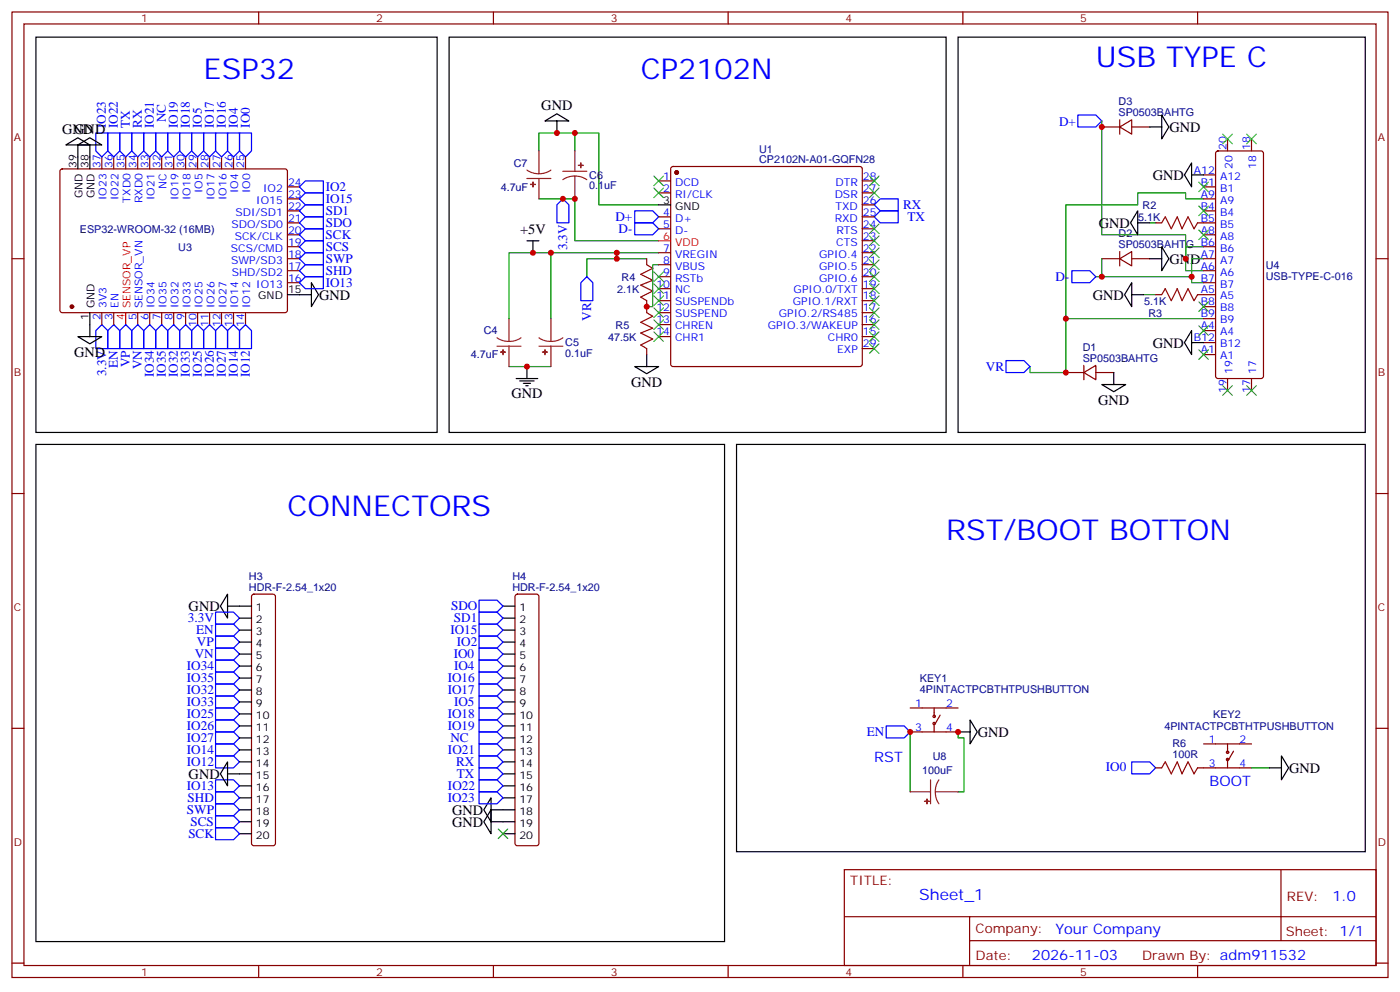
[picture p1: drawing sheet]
<svg xmlns="http://www.w3.org/2000/svg" width="412mm" height="292mm" viewBox="0 0 412 292" stroke-linecap="round" stroke-linejoin="round" font-family="sans-serif">
<g fill="none" stroke="#870000" stroke-width=".35">
<path d="M3.5 3.5h405.4v284.4h-405.4zM7.1 7.1h398.2v277.2h-398.2zM76.2 3.5v3.6M145.3 3.5v3.6M214.5 3.5v3.6M283.6 3.5v3.6M352.8 3.5v3.6M324.6 37.4h5.2M329.8 37.4l3.6-2.1v4.2zM329.8 35.3v4.2M333.4 37.4h5.3M17.9 49.9l.4-.2 65.9 .1 .5 .6-.1 41.2-.6 .5-65.9-.1-.5-.6v-41z"/>
<path d="M30 46.2v3.5M33.5 46.2v3.5M37 46.2v3.5M40.6 46.2v3.5M44.1 46.2v3.5M47.6 46.2v3.5M51.2 46.2v3.5M54.7 46.2v3.5M58.2 46.2v3.5M61.7 46.2v3.5M65.3 46.2v3.5M68.8 46.2v3.5"/>
<path d="M72.3 46.2v3.5M84.7 58.6h3.5M84.7 55h3.5M194 53.3h3.6M194 56.8h3.6M197.8 49.2l.5-.2h55l.5 .2 .2 .5v57.5l-.2 .5-.5 .3h-55l-.5-.3-.2-.5v-57.5zM254 53.3h3.5M254 56.8h3.5M354.5 58.6h3.6M354.5 51.5h3.6M354.5 55h3.6M358.3 44.7l.5-.2h12.7l.5 .2 .2 .5v65.6l-.3 .5-.4 .2h-12.7l-.5-.3-.2-.4v-65.6z"/>
<path d="M361.6 40.9v3.6M368.7 40.9v3.6M3.5 76.2h3.6M84.7 76.2h3.5M84.7 72.7h3.5M84.7 79.7h3.5M84.7 62.1h3.5M84.7 65.6h3.5M84.7 69.1h3.5M190.5 76.2v1.8M194 63.9h3.6M194 67.4h3.6"/>
<path d="M194 74.4h3.6M194 78h3.6M254 63.9h3.5M254 67.4h3.5M254 74.4h3.5M254 78h3.5M254 70.9h3.5M254 60.3h3.5M324.6 76.2h5.2M329.8 76.2l3.6-2.1v4.2zM329.8 74.1v4.2M333.4 76.2h5.3"/>
<path d="M340.4 65.6h1.8M352.8 65.6h5.3M354.5 76.2h3.6M354.5 72.7h3.6M354.5 79.7h3.6M354.5 62.1h3.6M354.5 69.1h3.6M405.3 76.2h3.6M30 92.1v3.5M33.5 92.1v3.5M40.6 92.1v3.5M44.1 92.1v3.5"/>
<path d="M47.6 92.1v3.5M51.2 92.1v3.5M54.7 92.1v3.5M58.2 92.1v3.5M61.7 92.1v3.5M65.3 92.1v3.5M68.8 92.1v3.5M72.3 92.1v3.5M84.7 83.3h3.5M190.5 88.5v3.6M194 81.5h3.6M194 85h3.6"/>
<path d="M194 88.5h3.6M194 92.1h3.6M194 95.6h3.6M194 99.1h3.6M254 81.5h3.5M254 85h3.5M254 88.5h3.5M254 92.1h3.5M254 95.6h3.5M254 99.1h3.5M340.4 86.8h1.8M352.8 86.8h5.3"/>
<path d="M354.5 83.3h3.6M354.5 90.3h3.6M354.5 93.8h3.6M354.5 97.4h3.6M190.5 102.7v1.7M254 102.7h3.5M314 109.7h5.3M319.3 109.7l3.5-2.1v4.2zM319.3 107.6v4.2M322.8 109.7h5.3M354.5 100.9h3.6M354.5 104.4h3.6"/>
<path d="M361.6 111.5v3.5M368.7 111.5v3.5M3.5 145.3h3.6M405.3 145.3h3.6M74.3 175.2l.5-.2h5.6l.5 .2 .2 .5v72.7l-.2 .5-.5 .2h-5.6l-.5-.3-.2-.4v-72.7zM151.9 175.2l.5-.2h5.6l.5 .2 .2 .5v72.7l-.2 .5-.5 .2h-5.6l-.5-.3-.2-.4v-72.7zM3.5 214.5h3.6M268.1 215.5h14.1M268.1 208.5h14.1M275.2 208.5v2.5M275.2 213.1v2.4M276.9 210.6l-1.4 2.5"/>
<path d="M354.5 219.1h14.2M361.6 219.1v2.4M405.3 214.5h3.6M340.4 226.1h1.8M352.8 226.1h15.9M361.6 223.7v2.4M363.4 221.2l-1.5 2.5M248.7 256.1h156.6v28.2h-156.6zM377.3 256.1v20.9M248.7 270h156.5M285.6 277h119.6M285.6 270v14.1"/>
<path d="M3.5 283.6h3.6M76.2 284.3v3.6M145.3 284.3v3.6M214.5 284.3v3.6M283.6 284.3v3.6M352.8 284.3v3.6M405.3 283.6h3.6"/>
<circle cx="275.2" cy="211" r=".35"/>
<circle cx="275.2" cy="213.1" r=".35"/>
<circle cx="361.6" cy="221.5" r=".35"/>
<circle cx="361.6" cy="223.7" r=".35"/>
</g>
<g fill="none" stroke="#00f" stroke-width=".35">
<path d="M28.2 39.2h3.5v5.3l-1.7 1.7-1.8-1.7zM31.7 39.2h3.6v5.3l-1.8 1.7-1.8-1.7zM35.3 39.2h3.5v5.3l-1.8 1.7-1.7-1.7zM38.8 39.2h3.5v5.3l-1.7 1.7-1.8-1.7zM42.3 39.2h3.6v5.3l-1.8 1.7-1.8-1.7zM45.9 39.2h3.5v5.3l-1.8 1.7-1.7-1.7zM49.4 39.2h3.5v5.3l-1.7 1.7-1.8-1.7zM52.9 39.2h3.5v5.3l-1.7 1.7-1.8-1.7zM56.4 39.2h3.6v5.3l-1.8 1.7-1.8-1.7zM60 39.2h3.5v5.3l-1.8 1.7-1.7-1.7zM63.5 39.2h3.5v5.3l-1.7 1.7-1.8-1.7zM67 39.2h3.6v5.3l-1.8 1.7-1.8-1.7z"/>
<path d="M70.6 39.2h3.5v5.3l-1.8 1.7-1.7-1.7zM317.5 33.9h5.3l1.8 1.7-1.8 1.8h-5.3zM88.2 58.6l1.8-1.8h5.2v3.5h-5.2zM88.2 55l1.8-1.7h5.2v3.5h-5.2zM165.8 58.6l1.8 1.7v5.3h-3.6v-5.3zM88.2 79.7l1.8-1.7h5.2v3.5h-5.2zM88.2 76.2l1.8-1.8h5.2v3.6h-5.2zM88.2 72.7l1.8-1.8h5.2v3.5h-5.2zM88.2 69.1l1.8-1.7h5.2v3.5h-5.2zM88.2 65.6l1.8-1.7h5.2v3.5h-5.2zM88.2 62.1l1.8-1.8h5.2v3.6h-5.2zM187 62.1h5.3l1.7 1.8-1.7 1.7h-5.3z"/>
<path d="M187 65.6h5.3l1.7 1.8-1.7 1.7h-5.3zM257.5 60.3l1.8-1.7h5.3v3.5h-5.3zM259.3 62.1h5.3v3.5h-5.3l-1.8-1.7zM315.7 79.7h5.3l1.8 1.8-1.8 1.8h-5.3zM30 95.6l1.7 1.8v5.3h-3.5v-5.3zM33.5 95.6l1.8 1.8v5.3h-3.6v-5.3zM37 95.6l1.8 1.8v5.3h-3.5v-5.3zM40.6 95.6l1.7 1.8v5.3h-3.5v-5.3zM42.3 97.4l1.8-1.8 1.8 1.8v5.3h-3.6zM47.6 95.6l1.8 1.8v5.3h-3.5v-5.3zM51.2 95.6l1.7 1.8v5.3h-3.5v-5.3zM54.7 95.6l1.7 1.8v5.3h-3.5v-5.3z"/>
<path d="M58.2 95.6l1.8 1.8v5.3h-3.6v-5.3zM61.7 95.6l1.8 1.8v5.3h-3.5v-5.3zM65.3 95.6l1.7 1.8v5.3h-3.5v-5.3zM68.8 95.6l1.8 1.8v5.3h-3.6v-5.3zM72.3 95.6l1.8 1.8v5.3h-3.5v-5.3zM90 81.5h5.2v3.5h-5.2l-1.8-1.7zM172.9 81.5l1.7 1.8v5.2h-3.5v-5.2zM296.3 106.2h5.3l1.8 1.8-1.8 1.7h-5.3zM141.1 176.7h5.3l1.8 1.8-1.8 1.8h-5.3zM63.5 180.3h5.3l1.8 1.7-1.8 1.8h-5.3zM63.5 183.8h5.3l1.8 1.8-1.8 1.7h-5.3zM63.5 197.9h5.3l1.8 1.8-1.8 1.7h-5.3z"/>
<path d="M63.5 194.4h5.3l1.8 1.7-1.8 1.8h-5.3zM63.5 190.9h5.3l1.8 1.7-1.8 1.8h-5.3zM63.5 187.3h5.3l1.8 1.8-1.8 1.8h-5.3zM141.1 187.3h5.3l1.8 1.8-1.8 1.8h-5.3zM141.1 183.8h5.3l1.8 1.8-1.8 1.7h-5.3zM141.1 180.3h5.3l1.8 1.7-1.8 1.8h-5.3zM141.1 197.9h5.3l1.8 1.8-1.8 1.7h-5.3zM141.1 194.4h5.3l1.8 1.7-1.8 1.8h-5.3zM141.1 190.9h5.3l1.8 1.7-1.8 1.8h-5.3zM63.5 219.1h5.3l1.8 1.7-1.8 1.8h-5.3zM63.5 215.5h5.3l1.8 1.8-1.8 1.8h-5.3zM63.5 212h5.3l1.8 1.8-1.8 1.7h-5.3z"/>
<path d="M63.5 208.5h5.3l1.8 1.8-1.8 1.7h-5.3zM63.5 205h5.3l1.8 1.7-1.8 1.8h-5.3zM63.5 201.4h5.3l1.8 1.8-1.8 1.8h-5.3zM141.1 219.1h5.3l1.8 1.7-1.8 1.8h-5.3zM141.1 215.5h5.3l1.8 1.8-1.8 1.8h-5.3zM141.1 212h5.3l1.8 1.8-1.8 1.7h-5.3zM141.1 208.5h5.3l1.8 1.8-1.8 1.7h-5.3zM141.1 205h5.3l1.8 1.7-1.8 1.8h-5.3zM141.1 201.4h5.3l1.8 1.8-1.8 1.8h-5.3zM261.1 213.8h5.2l1.8 1.7-1.8 1.8h-5.2zM63.5 222.6h5.3l1.8 1.8-1.8 1.7h-5.3zM63.5 236.7h5.3l1.8 1.8-1.8 1.7h-5.3z"/>
<path d="M63.5 233.2h5.3l1.8 1.7-1.8 1.8h-5.3zM63.5 229.7h5.3l1.8 1.7-1.8 1.8h-5.3zM141.1 233.2h5.3l1.8 1.7-1.8 1.8h-5.3zM141.1 229.7h5.3l1.8 1.7-1.8 1.8h-5.3zM141.1 226.1h5.3l1.8 1.8-1.8 1.8h-5.3zM141.1 222.6h5.3l1.8 1.8-1.8 1.7h-5.3zM333.4 224.4h5.3l1.7 1.7-1.7 1.8h-5.3zM63.5 243.8h5.3l1.8 1.7-1.8 1.8h-5.3zM63.5 240.2h5.3l1.8 1.8-1.8 1.8h-5.3z"/>
</g>
<path d="M190.5 78l1.8 1-3.6 1.8 3.6 1.8-3.6 1.4 3.6 1.7-3.6 1.8 1.8 1M342.2 65.6l1.1-1.7 1.7 3.5 1.8-3.5 1.4 3.5 1.8-3.5 1.7 3.5 1.1-1.8M190.5 92.1l1.8 1-3.6 1.8 3.6 1.8-3.6 1.4 3.6 1.7-3.6 1.8 1.8 1.1M342.2 86.8l1.1-1.8 1.7 3.5 1.8-3.5 1.4 3.5 1.8-3.5 1.7 3.5 1.1-1.7M342.2 226.1l1.1-1.7 1.7 3.5 1.8-3.5 1.4 3.5 1.8-3.5 1.7 3.5 1.1-1.8" fill="none" stroke="#a10000" stroke-width=".35"/>
<g fill="none" stroke="#008700" stroke-width=".35">
<path d="M169.3 39.2h7.1v21.1h17.6M324.6 35.6v33.5h24.6v7.1M158.7 44.5v-5.3h10.6v5.3M158.7 58.6h10.6v12.3h24.7M354.5 58.6h-5.3v-1.8h-14.1v3.5h-21.1v49.4h-10.6v-1.7M162.3 74.4v19.4M181.7 74.4v1.8h8.8M181.7 76.2h-8.8v5.3M194 78h-1.7v12.3h-1.8M194 74.4h-44.1v19.4M324.6 76.2v5.3M338.7 65.6h1.7"/>
<path d="M354.5 76.2h-3.5v7.1h3.5M354.5 72.7h-5.3v7h5.3M314 93.8h40.5M322.8 81.5h28.2M336.9 86.8h3.5M149.9 108h12.4M268.1 215.5v17.7M282.2 215.5v1.8h1.8v15.9h-1.8M368.7 226.1h5.2"/>
</g>
<g fill="none" stroke="#000" stroke-width=".35">
<path d="M10.6 10.9h118.2v116.5h-118.2zM132.3 10.9h146.4v116.5h-146.4zM282.2 10.9h120v116.5h-120zM160.5 35.6l3.5-2.1 3.6 2.1zM164 35.6v3.6M338.7 37.4h3.5M342.2 33.9l2.1 3.5-2.1 3.5zM19.4 42.7l3.5-2.1 3.6 2.1zM22.9 42.7l3.6-2.1 3.5 2.1zM22.9 42.7v7M26.5 42.7v7M351 48v7l-2.1-3.5z"/>
<path d="M351 51.5h3.5M155.2 70.9h3.5M157 70.9v3.5M194 60.3h3.6M335.1 62.1v7l-2.1-3.5zM335.1 65.6h3.6M338.7 76.2h3.5M342.2 72.7l2.1 3.5-2.1 3.5zM22.9 99.1h7.1l-3.5 2.1zM26.5 92.1v7M84.7 86.8h7M91.7 83.3l2.1 3.5-2.1 3.5z"/>
<path d="M333.4 83.3v7l-2.1-3.5zM333.4 86.8h3.5M351 97.4v7l-2.1-3.5zM152 111.5h6.4M153.1 112.2h4.2M154.2 112.9h2.1M154.9 113.6h.7M155.2 108v3.5M187 108h7l-3.5 2.1zM190.5 104.4v3.6M324.6 113.2h7l-3.5 2.2zM328.1 109.7v3.5"/>
<path d="M351 100.9h3.5M10.6 130.9h202.8v146.4h-202.8zM217 130.9h185.2v119.9h-185.2zM67 175v7l-2.1-3.5zM67 178.5h7.1M148.2 178.5h3.5M70.6 182h3.5M70.6 185.6h3.5M70.6 189.1h3.5M70.6 192.6h3.5M70.6 196.1h3.5M70.6 199.7h3.5"/>
<path d="M148.2 182h3.5M148.2 185.6h3.5M148.2 189.1h3.5M148.2 192.6h3.5M148.2 196.1h3.5M148.2 199.7h3.5M70.6 203.2h3.5M70.6 206.7h3.5M70.6 210.3h3.5M70.6 213.8h3.5M70.6 217.3h3.5M148.2 203.2h3.5"/>
<path d="M148.2 206.7h3.5M148.2 210.3h3.5M148.2 213.8h3.5M148.2 217.3h3.5M282.2 215.5h3.6M285.8 212l2.1 3.5-2.1 3.6zM67 224.4v7l-2.1-3.5zM67 227.9h7.1M70.6 220.8h3.5M70.6 224.4h3.5M70.6 231.4h3.5M70.6 234.9h3.5"/>
<path d="M70.6 238.5h3.5M144.6 234.9v7.1l-2.1-3.5zM144.6 238.5v7l-2.1-3.5zM144.6 238.5h7.1M148.2 220.8h3.5M148.2 224.4h3.5M148.2 227.9h3.5M148.2 231.4h3.5M148.2 234.9h3.5M373.9 226.1h3.6M377.5 222.6l2.1 3.5-2.1 3.6zM70.6 242h3.5"/>
<path d="M70.6 245.5h3.5M144.6 242h7.1M148.2 245.5h3.5"/>
</g>
<g fill="#8c2424" stroke="#8c2424" stroke-width=".35">
<path d="M272.3 236h1.5z"/>
<path d="M273 235.3l.1 1.4z"/>
<path d="M156.3 54.3h1.4z"/>
<path d="M157 53.6v1.4z"/>
<path d="M170.4 48.7h1.4z"/>
<path d="M171.1 48v1.4z"/>
<path d="M159.8 103.7h1.4z"/>
<path d="M160.5 103v1.4z"/>
<path d="M147.5 103.7h1.4z"/>
<path d="M148.2 103v1.4z"/>
</g>
<g fill="none" stroke="#8c2424" stroke-width=".35">
<path d="M155.2 50.1l1.7 .8 1.8 .3M155.2 52.6h7.1M158.7 44.5v6.7M158.7 52.6v6M162.3 50.1l-1.7 .8-1.9 .3M165.8 50.4h7.1M169.3 51.9l-1.8 .2-1.7 .8M169.3 51.9l1.9 .2 1.7 .8M169.3 44.5v5.9M169.3 51.9v6.7M146.4 99.5l1.7 .8 1.8 .2M149.9 93.8v6.7"/>
<path d="M153.5 99.5l-1.7 .8-1.9 .2M158.7 99.5l1.7 .8 1.9 .2M162.3 93.8v6.7M165.8 99.5l-1.7 .8-1.8 .2M146.4 102h7.1M149.9 102v6M158.7 102h7.1M162.3 102v6M268.1 233.2h6M274.1 229.7v7M275.5 233.2l.3 1.8 .8 1.7M275.5 233.2h6.7"/>
<path d="M276.6 229.7l-.8 1.6-.3 1.9"/>
</g>
<g fill="#870000" stroke="#870000" stroke-width=".35">
<circle cx="199.3" cy="50.8" r=".53"/>
<circle cx="21.2" cy="90.3" r=".53"/>
</g>
<path d="M194 70.9h3.6M37 92.1v3.5" fill="none" stroke="#f00" stroke-width=".35"/>
<g fill="none" stroke="#3c3" stroke-width=".35">
<path d="M360.2 39.5l2.8 2.8M363 39.5l-2.8 2.8M367.2 39.5l2.9 2.8M370.1 39.5l-2.9 2.8M192.6 51.9l2.8 2.8M192.6 55.4l2.8 2.8M195.4 51.9l-2.8 2.8M195.4 55.4l-2.8 2.8M256.1 51.9l2.8 2.8M256.1 55.4l2.8 2.8M258.9 51.9l-2.8 2.8M258.9 55.4l-2.8 2.8"/>
<path d="M353.1 53.6l2.9 2.8M356 53.6l-2.9 2.8M256.1 66l2.8 2.8M256.1 69.5l2.8 2.8M256.1 73l2.8 2.8M256.1 76.6l2.8 2.8M258.9 66l-2.8 2.8M258.9 69.5l-2.8 2.8M258.9 73l-2.8 2.8M258.9 76.6l-2.8 2.8M353.1 67.7l2.9 2.9M353.1 60.7l2.9 2.8"/>
<path d="M356 67.7l-2.9 2.9M356 60.7l-2.9 2.8M192.6 80.1l2.8 2.8M192.6 83.6l2.8 2.8M192.6 87.1l2.8 2.9M192.6 90.7l2.8 2.8M192.6 94.2l2.8 2.8M192.6 97.7l2.8 2.8M195.4 80.1l-2.8 2.8M195.4 83.6l-2.8 2.8M195.4 87.1l-2.8 2.9M195.4 90.7l-2.8 2.8"/>
<path d="M195.4 94.2l-2.8 2.8M195.4 97.7l-2.8 2.8M256.1 80.1l2.8 2.8M256.1 83.6l2.8 2.8M256.1 87.1l2.8 2.9M256.1 90.7l2.8 2.8M256.1 94.2l2.8 2.8M256.1 97.7l2.8 2.8M258.9 80.1l-2.8 2.8M258.9 83.6l-2.8 2.8M258.9 87.1l-2.8 2.9M258.9 90.7l-2.8 2.8"/>
<path d="M258.9 94.2l-2.8 2.8M258.9 97.7l-2.8 2.8M353.1 96l2.9 2.8M353.1 88.9l2.9 2.8M356 96l-2.9 2.8M356 88.9l-2.9 2.8M256.1 101.2l2.8 2.9M258.9 101.2l-2.8 2.9M353.1 103l2.9 2.8M356 103l-2.9 2.8M360.2 113.6l2.8 2.8M363 113.6l-2.8 2.8"/>
<path d="M367.2 113.6l2.9 2.8M370.1 113.6l-2.9 2.8M146.8 244.1l2.8 2.8M149.6 244.1l-2.8 2.8"/>
</g>
<g fill="#c00">
<circle cx="324.6" cy="37.4" r=".88"/>
<circle cx="268.1" cy="215.5" r=".88"/>
<circle cx="282.2" cy="215.5" r=".88"/>
<circle cx="324.6" cy="81.5" r=".88"/>
<circle cx="190.5" cy="90.3" r=".88"/>
<circle cx="314" cy="93.8" r=".88"/>
<circle cx="169.3" cy="58.6" r=".88"/>
<circle cx="351" cy="81.5" r=".88"/>
<circle cx="169.3" cy="39.2" r=".88"/>
<circle cx="164" cy="39.2" r=".88"/>
<circle cx="165.8" cy="58.6" r=".88"/>
<circle cx="155.2" cy="107.9" r=".88"/>
<circle cx="162.3" cy="74.4" r=".88"/>
<circle cx="157" cy="74.4" r=".88"/>
<circle cx="349.3" cy="76.2" r=".88"/>
<circle cx="181.7" cy="74.4" r=".88"/>
<circle cx="181.7" cy="76.2" r=".88"/>
<circle cx="314" cy="109.7" r=".88"/>
</g>
<g font-size="8.5" fill="#00f">
<text x="60" y="23.3">ESP32</text>
<text x="188.7" y="23.3">CP2102N</text>
<text x="322.8" y="19.8">USB TYPE C</text>
<text x="84.7" y="152">CONNECTORS</text>
<text x="278.7" y="159.1">RST/BOOT BOTTON</text>
</g>
<text font-size="4.6" fill="#00f" x="270.8" y="265.1">Sheet_1</text>
<g font-size="4.2">
<text x="159.5" y="32.4">GND</text>
<text x="18.3" y="39.6">GND</text>
<text x="21.9" y="39.5">GND</text>
<text x="344.5" y="38.8">GND</text>
<text x="339.5" y="52.9">GND</text>
<text x="153.2" y="68.8">+5V</text>
<text x="323.7" y="67.1">GND</text>
<text x="344.5" y="77.7">GND</text>
<text x="94" y="88.2">GND</text>
<text x="321.9" y="88.2">GND</text>
<text x="21.9" y="105.1">GND</text>
<text x="339.5" y="102.3">GND</text>
<text x="150.6" y="117.1">GND</text>
<text x="185.9" y="114">GND</text>
<text x="323.5" y="119.3">GND</text>
<text x="55.6" y="179.9">GND</text>
<text x="288" y="217">GND</text>
<text x="379.8" y="227.6">GND</text>
<text x="55.6" y="229.3">GND</text>
<text x="133.2" y="239.9">GND</text>
<text x="133.2" y="243.4">GND</text>
</g>
<g font-size="4.2" fill="#00f">
<text x="257.5" y="224.4">RST</text>
<text x="356.3" y="231.4">BOOT</text>
<text x="392.5" y="265.4">1.0</text>
<text x="310.9" y="274.9">Your Company</text>
<text x="304" y="282.7">2026-11-03</text>
</g>
<g font-size="3.9" fill="#00f">
<text x="48.9" y="36" transform="rotate(-90 48.9 36)">NC</text>
<text x="31.2" y="37.7" transform="rotate(-90 31.2 37.7)">IO23</text>
<text x="34.7" y="37.7" transform="rotate(-90 34.7 37.7)">IO22</text>
<text x="38.3" y="37.7" transform="rotate(-90 38.3 37.7)">TX</text>
<text x="41.8" y="37.7" transform="rotate(-90 41.8 37.7)">RX</text>
<text x="45.3" y="37.7" transform="rotate(-90 45.3 37.7)">IO21</text>
<text x="52.4" y="37.7" transform="rotate(-90 52.4 37.7)">IO19</text>
<text x="55.9" y="37.7" transform="rotate(-90 55.9 37.7)">IO18</text>
<text x="59.4" y="37.7" transform="rotate(-90 59.4 37.7)">IO5</text>
<text x="63" y="37.7" transform="rotate(-90 63 37.7)">IO17</text>
<text x="66.5" y="37.7" transform="rotate(-90 66.5 37.7)">IO16</text>
<text x="70" y="37.7" transform="rotate(-90 70 37.7)">IO4</text>
<text x="73.6" y="37.6" transform="rotate(-90 73.6 37.6)">IO0</text>
<text x="312" y="37.1">D+</text>
<text x="96" y="59.8">IO15</text>
<text x="96" y="56.2">IO2</text>
<text x="96" y="63.3">SD1</text>
<text x="181.3" y="65.1">D+</text>
<text x="266" y="61.6">RX</text>
<text x="267.3" y="65.1">TX</text>
<text x="95.9" y="70.4">SCK</text>
<text x="96" y="66.8">SDO</text>
<text x="182.2" y="68.6">D-</text>
<text x="96" y="77.4">SWP</text>
<text x="96" y="73.9">SCS</text>
<text x="167.1" y="73.8" transform="rotate(-90 167.1 73.8)">3.3V</text>
<text x="96" y="80.9">SHD</text>
<text x="311" y="82.7">D-</text>
<text x="96" y="84.5">IO13</text>
<text x="174.1" y="94.5" transform="rotate(-90 174.1 94.5)">VR</text>
<text x="31.3" y="110.8" transform="rotate(-90 31.3 110.8)">3.3V</text>
<text x="34.7" y="108.4" transform="rotate(-90 34.7 108.4)">EN</text>
<text x="38.3" y="108.2" transform="rotate(-90 38.3 108.2)">VP</text>
<text x="41.8" y="108.8" transform="rotate(-90 41.8 108.8)">VN</text>
<text x="45.3" y="111.1" transform="rotate(-90 45.3 111.1)">IO34</text>
<text x="48.9" y="111.1" transform="rotate(-90 48.9 111.1)">IO35</text>
<text x="52.4" y="111.1" transform="rotate(-90 52.4 111.1)">IO32</text>
<text x="55.9" y="111.1" transform="rotate(-90 55.9 111.1)">IO33</text>
<text x="59.4" y="111.1" transform="rotate(-90 59.4 111.1)">IO25</text>
<text x="63" y="111.1" transform="rotate(-90 63 111.1)">IO26</text>
<text x="66.5" y="111.1" transform="rotate(-90 66.5 111.1)">IO27</text>
<text x="70" y="111.1" transform="rotate(-90 70 111.1)">IO14</text>
<text x="73.6" y="111.1" transform="rotate(-90 73.6 111.1)">IO12</text>
<text x="290.4" y="109.2">VR</text>
<text x="132.9" y="179.8">SDO</text>
<text x="55.4" y="183.3">3.3V</text>
<text x="133.7" y="183.3">SD1</text>
<text x="57.8" y="186.8">EN</text>
<text x="58" y="190.3">VP</text>
<text x="132.7" y="186.8">IO15</text>
<text x="134.6" y="190.4">IO2</text>
<text x="55.1" y="197.4">IO34</text>
<text x="57.4" y="193.9">VN</text>
<text x="133.6" y="193.9">IO0</text>
<text x="133.8" y="197.4">IO4</text>
<text x="55.1" y="200.9">IO35</text>
<text x="131.9" y="201">IO16</text>
<text x="55.1" y="208">IO33</text>
<text x="55.1" y="204.4">IO32</text>
<text x="131.9" y="204.5">IO17</text>
<text x="133.8" y="208">IO5</text>
<text x="55.1" y="215">IO26</text>
<text x="55.1" y="211.5">IO25</text>
<text x="131.9" y="215.1">IO19</text>
<text x="131.9" y="211.5">IO18</text>
<text x="55.1" y="218.5">IO27</text>
<text x="132.7" y="218.6">NC</text>
<text x="255.3" y="216.8">EN</text>
<text x="55.1" y="225.6">IO12</text>
<text x="55.1" y="222.1">IO14</text>
<text x="132" y="222.1">IO21</text>
<text x="134.4" y="225.7">RX</text>
<text x="325.8" y="227">IO0</text>
<text x="55.1" y="232.7">IO13</text>
<text x="132" y="232.7">IO22</text>
<text x="134.6" y="229.2">TX</text>
<text x="55.1" y="239.7">SWP</text>
<text x="55.3" y="236.2">SHD</text>
<text x="131.9" y="236.2">IO23</text>
<text x="56.1" y="243.3">SCS</text>
<text x="55.5" y="246.8">SCK</text>
</g>
<g font-size="3.9" fill="#800">
<text x="250.5" y="260.7">TITLE:</text>
<text x="379.1" y="265.4">REV:</text>
<text x="287.4" y="274.9">Company:</text>
<text x="378.7" y="275.5">Sheet: 1/1</text>
<text x="287.4" y="282.6">Date:</text>
<text x="336.4" y="282.7">Drawn By: adm911532</text>
</g>
<g font-size="3.2" fill="#800">
<text x="41.6" y="6.5">1</text>
<text x="110.8" y="6.5">2</text>
<text x="179.9" y="6.5">3</text>
<text x="249.1" y="6.5">4</text>
<text x="318.2" y="6.5">5</text>
<text x="4.1" y="41.6">A</text>
<text x="405.9" y="41.6">A</text>
<text x="4.1" y="110.8">B</text>
<text x="405.9" y="110.8">B</text>
<text x="4.1" y="179.9">C</text>
<text x="405.9" y="179.9">C</text>
<text x="4.1" y="249.1">D</text>
<text x="405.9" y="249.1">D</text>
<text x="41.6" y="287.3">1</text>
<text x="110.8" y="287.3">2</text>
<text x="179.9" y="287.3">3</text>
<text x="249.1" y="287.3">4</text>
<text x="318.2" y="287.3">5</text>
</g>
<g font-size="3.2" fill="#000080">
<text x="329.5" y="34.2">SP0503BAHTG</text>
<text x="329.5" y="31">D3</text>
<text x="223.6" y="48">CP2102N-A01-GQFN28</text>
<text x="223.6" y="44.9">U1</text>
<text x="151.4" y="49.1">C7</text>
<text x="173.6" y="52.8">C6</text>
<text x="147.5" y="56.2">4.7uF</text>
<text x="173.6" y="55.8">0.1uF</text>
<text x="335.3" y="65">5.1K</text>
<text x="336.6" y="61.5">R2</text>
<text x="23.5" y="68.5">ESP32-WROOM-32 (16MB)</text>
<text x="329.5" y="69.8">D2</text>
<text x="52.5" y="73.9">U3</text>
<text x="329.5" y="73">SP0503BAHTG B6</text>
<text x="183.1" y="82.7">R4</text>
<text x="372.9" y="82.3">USB-TYPE-C-016</text>
<text x="372.9" y="79.1">U4</text>
<text x="181.8" y="86.2">2.1K</text>
<text x="337" y="89.7">5.1K</text>
<text x="338.3" y="93.2">R3</text>
<text x="142.5" y="98.5">C4</text>
<text x="179.1" y="100.3">47.5K</text>
<text x="181.3" y="96.8">R5</text>
<text x="138.7" y="105.6">4.7uF</text>
<text x="166.5" y="105.2">0.1uF</text>
<text x="166.5" y="102">C5</text>
<text x="318.9" y="106.5">SP0503BAHTG</text>
<text x="318.9" y="103.3">D1</text>
<text x="73.3" y="173.9">HDR-F-2.54_1x20</text>
<text x="73.3" y="170.9">H3</text>
<text x="150.9" y="173.9">HDR-F-2.54_1x20</text>
<text x="150.9" y="170.9">H4</text>
<text x="271" y="200.9">KEY1</text>
<text x="271" y="204.1">4PINTACTPCBTHTPUSHBUTTON</text>
<text x="343" y="215">4PINTACTPCBTHTPUSHBUTTON</text>
<text x="357.4" y="211.5">KEY2</text>
<text x="345.4" y="220.1">R6</text>
<text x="271.6" y="227.9">100uF</text>
<text x="274.8" y="223.8">U8</text>
<text x="345.4" y="223.3">100R</text>
</g>
<g font-size="3.2" fill="#00f">
<text x="361.2" y="44.3" transform="rotate(-90 361.2 44.3)">20</text>
<text x="368.3" y="44.3" transform="rotate(-90 368.3 44.3)">18</text>
<text x="29.6" y="49.6" transform="rotate(-90 29.6 49.6)">37</text>
<text x="33.2" y="49.6" transform="rotate(-90 33.2 49.6)">36</text>
<text x="36.7" y="49.6" transform="rotate(-90 36.7 49.6)">35</text>
<text x="40.2" y="49.6" transform="rotate(-90 40.2 49.6)">34</text>
<text x="43.7" y="49.6" transform="rotate(-90 43.7 49.6)">33</text>
<text x="47.3" y="49.6" transform="rotate(-90 47.3 49.6)">32</text>
<text x="50.8" y="49.6" transform="rotate(-90 50.8 49.6)">31</text>
<text x="54.3" y="49.6" transform="rotate(-90 54.3 49.6)">30</text>
<text x="57.9" y="49.6" transform="rotate(-90 57.9 49.6)">29</text>
<text x="61.4" y="49.6" transform="rotate(-90 61.4 49.6)">28</text>
<text x="64.9" y="49.6" transform="rotate(-90 64.9 49.6)">27</text>
<text x="68.4" y="49.6" transform="rotate(-90 68.4 49.6)">26</text>
<text x="72" y="49.6" transform="rotate(-90 72 49.6)">25</text>
<text x="195.4" y="52.9">1</text>
<text x="254.2" y="52.9">28</text>
<text x="351.7" y="51.2">A12</text>
<text x="359.4" y="52.9">A12</text>
<text x="363" y="49.8" transform="rotate(-90 363 49.8)">20</text>
<text x="370.1" y="49.8" transform="rotate(-90 370.1 49.8)">18</text>
<text x="31.4" y="58.9" transform="rotate(-90 31.4 58.9)">IO23</text>
<text x="34.9" y="58.9" transform="rotate(-90 34.9 58.9)">IO22</text>
<text x="38.5" y="59.6" transform="rotate(-90 38.5 59.6)">TXD0</text>
<text x="42" y="59.9" transform="rotate(-90 42 59.9)">RXD0</text>
<text x="45.5" y="58.9" transform="rotate(-90 45.5 58.9)">IO21</text>
<text x="49" y="55.6" transform="rotate(-90 49 55.6)">NC</text>
<text x="52.6" y="58.9" transform="rotate(-90 52.6 58.9)">IO19</text>
<text x="56.1" y="58.9" transform="rotate(-90 56.1 58.9)">IO18</text>
<text x="59.6" y="56.9" transform="rotate(-90 59.6 56.9)">IO5</text>
<text x="63.1" y="58.9" transform="rotate(-90 63.1 58.9)">IO17</text>
<text x="66.7" y="58.9" transform="rotate(-90 66.7 58.9)">IO16</text>
<text x="70.2" y="56.9" transform="rotate(-90 70.2 56.9)">IO4</text>
<text x="73.7" y="56.9" transform="rotate(-90 73.7 56.9)">IO0</text>
<text x="75.5" y="60">IO15</text>
<text x="77.5" y="56.4">IO2</text>
<text x="84.8" y="58.2">23</text>
<text x="84.8" y="54.7">24</text>
<text x="195.4" y="56.4">2</text>
<text x="198.9" y="54.7">DCD</text>
<text x="198.9" y="58.2">RI/CLK</text>
<text x="245.9" y="58.2">DSR</text>
<text x="246.1" y="54.7">DTR</text>
<text x="254.2" y="60">26</text>
<text x="254.2" y="56.4">27</text>
<text x="353.7" y="54.7">B1</text>
<text x="353.7" y="58.2">A9</text>
<text x="359.4" y="60">A9</text>
<text x="359.4" y="56.4">B1</text>
<text x="69.3" y="63.5">SDI/SD1</text>
<text x="84.8" y="65.3">21</text>
<text x="84.8" y="61.7">22</text>
<text x="195.4" y="63.5">4</text>
<text x="198.9" y="65.3">D+</text>
<text x="245.9" y="65.3">RXD</text>
<text x="246.1" y="61.7">TXD</text>
<text x="254.2" y="63.5">25</text>
<text x="353.7" y="61.7">B4</text>
<text x="353.7" y="65.3">B5</text>
<text x="359.4" y="63.5">B4</text>
<text x="68.2" y="67">SDO/SD0</text>
<text x="69.2" y="70.6">SCK/CLK</text>
<text x="84.8" y="68.8">20</text>
<text x="195.4" y="67">5</text>
<text x="198.9" y="68.8">D-</text>
<text x="246.4" y="68.8">RTS</text>
<text x="254.2" y="70.6">23</text>
<text x="254.2" y="67">24</text>
<text x="353.7" y="68.8">A8</text>
<text x="359.4" y="67">B5</text>
<text x="359.4" y="70.6">A8</text>
<text x="68" y="74.1">SCS/CMD</text>
<text x="68.1" y="77.6">SWP/SD3</text>
<text x="84.8" y="75.8">18</text>
<text x="84.8" y="72.3">19</text>
<text x="195.4" y="74.1">7</text>
<text x="195.4" y="77.6">8</text>
<text x="198.9" y="75.8">VREGIN</text>
<text x="241.3" y="75.8">GPIO.4</text>
<text x="246.4" y="72.3">CTS</text>
<text x="254.2" y="77.6">21</text>
<text x="254.2" y="74.1">22</text>
<text x="353.7" y="75.8">A7</text>
<text x="359.4" y="74.1">B6</text>
<text x="359.4" y="77.6">A7</text>
<text x="68.3" y="81.1">SHD/SD2</text>
<text x="84.8" y="82.9">16</text>
<text x="84.8" y="79.4">17</text>
<text x="195.4" y="81.1">9</text>
<text x="198.9" y="79.4">VBUS</text>
<text x="198.9" y="82.9">RSTb</text>
<text x="241.3" y="82.9">GPIO.6</text>
<text x="241.3" y="79.4">GPIO.5</text>
<text x="254.2" y="81.1">20</text>
<text x="353.7" y="82.9">B7</text>
<text x="353.7" y="79.4">A6</text>
<text x="359.4" y="81.1">A6</text>
<text x="75.5" y="84.7">IO13</text>
<text x="193.3" y="84.7">10</text>
<text x="193.3" y="88.2">11</text>
<text x="198.9" y="86.4">NC</text>
<text x="198.9" y="90">SUSPENDb</text>
<text x="233.5" y="90">GPIO.1/RXT</text>
<text x="233.8" y="86.4">GPIO.0/TXT</text>
<text x="254.2" y="88.2">18</text>
<text x="254.2" y="84.7">19</text>
<text x="353.7" y="90">B8</text>
<text x="353.7" y="86.4">A5</text>
<text x="359.4" y="84.7">B7</text>
<text x="359.4" y="88.2">A5</text>
<text x="29.6" y="94.3" transform="rotate(-90 29.6 94.3)">2</text>
<text x="31.4" y="90.8" transform="rotate(-90 31.4 90.8)">3V3</text>
<text x="33.2" y="94.3" transform="rotate(-90 33.2 94.3)">3</text>
<text x="34.9" y="90.8" transform="rotate(-90 34.9 90.8)">EN</text>
<text x="40.2" y="94.3" transform="rotate(-90 40.2 94.3)">5</text>
<text x="42" y="90.8" transform="rotate(-90 42 90.8)">SENSOR_VN</text>
<text x="43.7" y="94.3" transform="rotate(-90 43.7 94.3)">6</text>
<text x="45.5" y="90.8" transform="rotate(-90 45.5 90.8)">IO34</text>
<text x="47.3" y="94.3" transform="rotate(-90 47.3 94.3)">7</text>
<text x="49" y="90.8" transform="rotate(-90 49 90.8)">IO35</text>
<text x="50.8" y="94.3" transform="rotate(-90 50.8 94.3)">8</text>
<text x="52.6" y="90.8" transform="rotate(-90 52.6 90.8)">IO32</text>
<text x="54.3" y="94.3" transform="rotate(-90 54.3 94.3)">9</text>
<text x="56.1" y="90.8" transform="rotate(-90 56.1 90.8)">IO33</text>
<text x="59.6" y="90.8" transform="rotate(-90 59.6 90.8)">IO25</text>
<text x="63.1" y="90.8" transform="rotate(-90 63.1 90.8)">IO26</text>
<text x="66.7" y="90.8" transform="rotate(-90 66.7 90.8)">IO27</text>
<text x="70.2" y="90.8" transform="rotate(-90 70.2 90.8)">IO14</text>
<text x="73.7" y="90.8" transform="rotate(-90 73.7 90.8)">IO12</text>
<text x="193.3" y="91.7">12</text>
<text x="193.3" y="95.3">13</text>
<text x="198.9" y="93.5">SUSPEND</text>
<text x="229.5" y="93.5">GPIO.2/RS485</text>
<text x="254.2" y="95.3">16</text>
<text x="254.2" y="91.7">17</text>
<text x="353.7" y="93.5">B9</text>
<text x="359.4" y="91.7">B8</text>
<text x="359.4" y="95.3">B9</text>
<text x="57.9" y="96.3" transform="rotate(-90 57.9 96.3)">10</text>
<text x="61.4" y="96.3" transform="rotate(-90 61.4 96.3)">11</text>
<text x="64.9" y="96.3" transform="rotate(-90 64.9 96.3)">12</text>
<text x="68.4" y="96.3" transform="rotate(-90 68.4 96.3)">13</text>
<text x="72" y="96.3" transform="rotate(-90 72 96.3)">14</text>
<text x="193.3" y="98.8">14</text>
<text x="198.9" y="97">CHREN</text>
<text x="198.9" y="100.5">CHR1</text>
<text x="226.1" y="97">GPIO.3/WAKEUP</text>
<text x="243.9" y="100.5">CHR0</text>
<text x="254.2" y="98.8">15</text>
<text x="351.7" y="100.5">B12</text>
<text x="353.7" y="97">A4</text>
<text x="359.4" y="98.8">A4</text>
<text x="246.6" y="104.1">EXP</text>
<text x="254.2" y="102.3">29</text>
<text x="353.7" y="104.1">A1</text>
<text x="359.4" y="102.3">B12</text>
<text x="359.4" y="105.8">A1</text>
<text x="363" y="110.2" transform="rotate(-90 363 110.2)">19</text>
<text x="370.1" y="110.2" transform="rotate(-90 370.1 110.2)">17</text>
<text x="361.2" y="115.7" transform="rotate(-90 361.2 115.7)">19</text>
<text x="368.3" y="115.7" transform="rotate(-90 368.3 115.7)">17</text>
<text x="269.6" y="208.1">1</text>
<text x="278.7" y="208.1">2</text>
<text x="269.6" y="215.2">3</text>
<text x="278.7" y="215.2">4</text>
<text x="356.1" y="218.7">1</text>
<text x="365.1" y="218.7">2</text>
<text x="356.1" y="225.8">3</text>
<text x="365.1" y="225.8">4</text>
</g>
<g font-size="3.2">
<text x="22.6" y="49.6" transform="rotate(-90 22.6 49.6)">39</text>
<text x="26.1" y="49.6" transform="rotate(-90 26.1 49.6)">38</text>
<text x="24.3" y="58.3" transform="rotate(-90 24.3 58.3)">GND</text>
<text x="27.9" y="58.3" transform="rotate(-90 27.9 58.3)">GND</text>
<text x="195.4" y="60">3</text>
<text x="198.9" y="61.7">GND</text>
<text x="76.1" y="88.2">GND</text>
<text x="84.8" y="86.4">15</text>
<text x="26.1" y="94.3" transform="rotate(-90 26.1 94.3)">1</text>
<text x="27.9" y="90.8" transform="rotate(-90 27.9 90.8)">GND</text>
<text x="75.4" y="179.9">1</text>
<text x="153" y="179.9">1</text>
<text x="75.4" y="183.4">2</text>
<text x="153" y="183.4">2</text>
<text x="75.4" y="187">3</text>
<text x="75.4" y="190.5">4</text>
<text x="153" y="187">3</text>
<text x="153" y="190.5">4</text>
<text x="75.4" y="194">5</text>
<text x="75.4" y="197.6">6</text>
<text x="153" y="194">5</text>
<text x="153" y="197.6">6</text>
<text x="75.4" y="201.1">7</text>
<text x="153" y="201.1">7</text>
<text x="75.4" y="204.6">8</text>
<text x="75.4" y="208.1">9</text>
<text x="153" y="204.6">8</text>
<text x="153" y="208.1">9</text>
<text x="75.4" y="211.7">10</text>
<text x="75.4" y="215.2">11</text>
<text x="153" y="211.7">10</text>
<text x="153" y="215.2">11</text>
<text x="75.4" y="218.7">12</text>
<text x="153" y="218.7">12</text>
<text x="75.4" y="222.2">13</text>
<text x="75.4" y="225.8">14</text>
<text x="153" y="222.2">13</text>
<text x="153" y="225.8">14</text>
<text x="75.4" y="229.3">15</text>
<text x="75.4" y="232.8">16</text>
<text x="153" y="229.3">15</text>
<text x="153" y="232.8">16</text>
<text x="75.4" y="236.4">17</text>
<text x="75.4" y="239.9">18</text>
<text x="153" y="236.4">17</text>
<text x="153" y="239.9">18</text>
<text x="75.4" y="243.4">19</text>
<text x="153" y="243.4">19</text>
<text x="75.4" y="246.9">20</text>
<text x="153" y="246.9">20</text>
</g>
<g font-size="3.2" fill="#f00">
<text x="195.4" y="70.6">6</text>
<text x="198.9" y="72.3">VDD</text>
<text x="36.7" y="94.3" transform="rotate(-90 36.7 94.3)">4</text>
<text x="38.5" y="90.8" transform="rotate(-90 38.5 90.8)">SENSOR_VP</text>
</g>
</svg>
